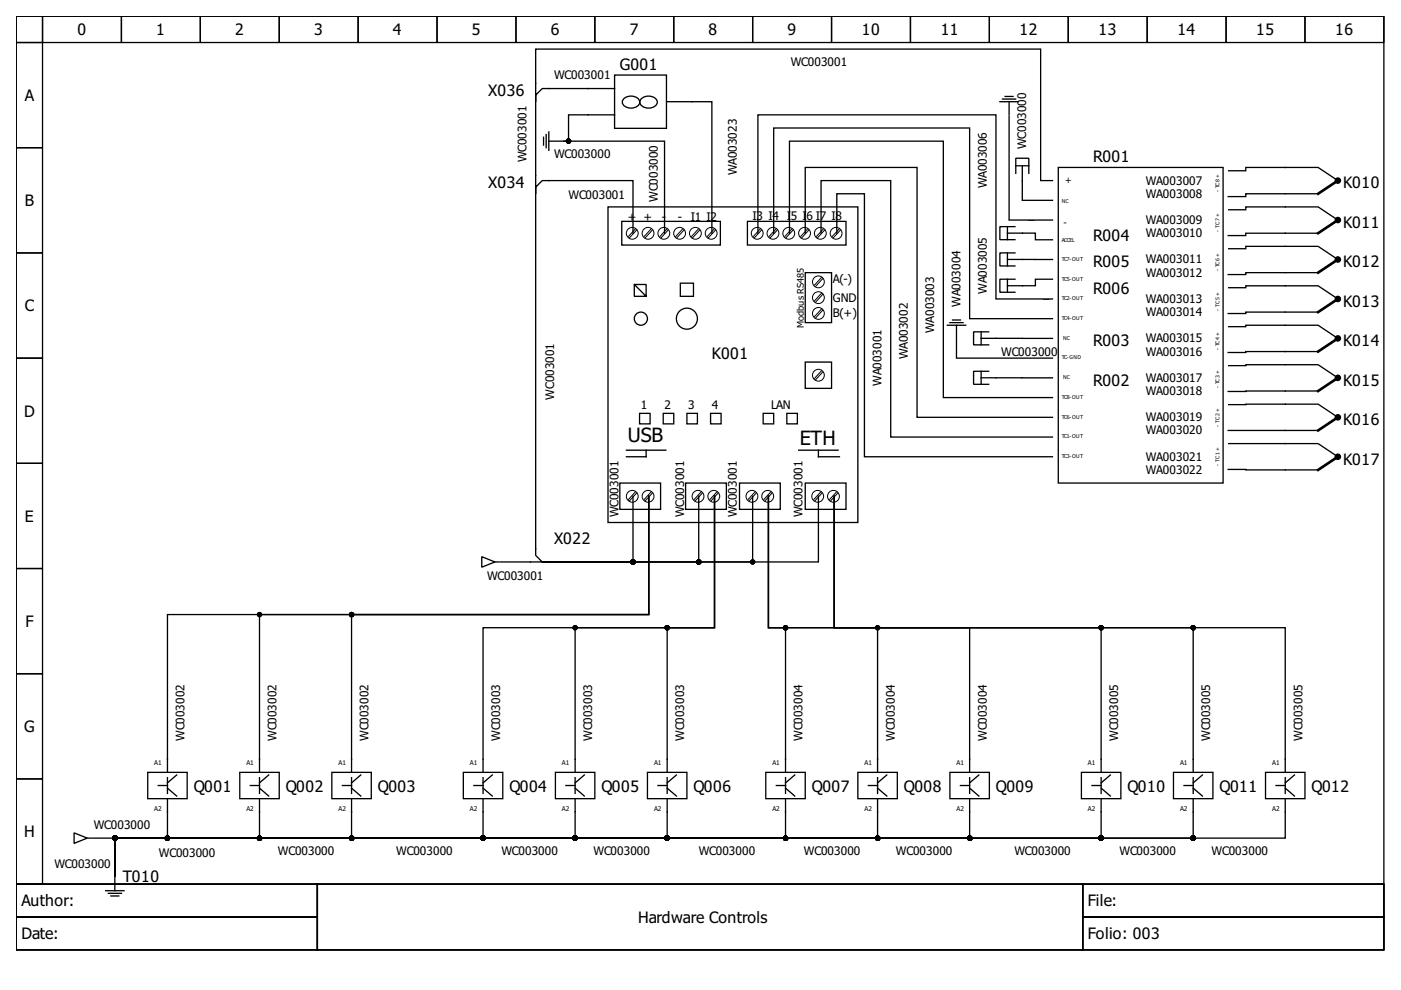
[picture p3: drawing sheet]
<svg xmlns="http://www.w3.org/2000/svg" width="297mm" height="210mm" viewBox="0 0 297 210" stroke-linecap="round" stroke-linejoin="round" font-family="sans-serif">
<g fill="none" stroke="#000" stroke-width=".28">
<path d="M3.4 3.4h290v184.1h-290zM3.4 3.4h5.6v5.6h-5.6zM3.4 9h5.6v22.3h-5.6zM9 3.4h16.7v5.6h-16.7zM25.7 3.4h16.8v5.6h-16.8zM42.5 3.4h16.7v5.6h-16.7zM59.2 3.4h16.7v5.6h-16.7zM75.9 3.4h16.8v5.6h-16.8zM92.7 3.4h16.7v5.6h-16.7zM109.4 3.4h16.7v5.6h-16.7zM126.1 3.4h16.7v5.6h-16.7zM130.3 15.9h11v11.3h-11z"/>
<path d="M130.3 18.8h-15.3l-1.4 1.4v1.4v-11.2h107v27.9h2.5M142.8 3.4h16.8v5.6h-16.8zM159.6 3.4h16.7v5.6h-16.7zM176.3 3.4h16.7v5.6h-16.7zM193 3.4h16.8v5.6h-16.8zM209.8 3.4h16.7v5.6h-16.7zM226.5 3.4h16.7v5.6h-16.7zM243.2 3.4h16.8v5.6h-16.8zM260 3.4h16.7v5.6h-16.7zM276.7 3.4h16.7v5.6h-16.7zM3.4 31.3h5.6v22.3h-5.6zM113.6 21.6v19.5v-1.4l1.4-1.4h19.2v11.1"/>
<path d="M115.2 29.1v1.7M115.8 28.5v2.8M116.4 28v3.9M116.4 29.9h2.7M130.3 24.4h-9.8v5.5h-1.1h21.5v19.5M132.3 20.9a2.3 2.3 0 0 1 3.3 .3 1.43 1.43 0 0 1-1.8 1.7 1.43 1.43 0 0 1-1.8-1.7zM136 20.9a2.3 2.3 0 0 1 3.3 .3 1.43 1.43 0 0 1-1.8 1.7 1.43 1.43 0 0 1-1.8-1.7zM141.5 21.6h9.4v27.8M212 21.6h3.9M212.6 21h2.7M213.1 20.4h1.7M213.9 24.6v22.1h9.2"/>
<path d="M213.9 21.6v2.8M215.4 36.7v-3.1h2.7v3.1M215.4 35.2h2.7M216.7 35.2v7.3h6.4M224.4 35.5h34.9v66.9h-34.9zM260.5 36.2h3.6v-.7h15.4l4.2 2.8-4.2 2.8h-15.4v.6h-3.7M3.4 53.6h5.6v22.3h-5.6zM113.6 41.1v76.7l1.4 1.3h1.4h-10.4M128.9 43.9h53v66.9h-53zM131.8 46.9h20.9v5.1h-20.9zM158.5 46.9h20.9v5.1h-20.9zM160.7 49.4v-25h50.5v39h11.9"/>
<path d="M164 49.4v-22.3h41.6v40.5h17.5M167.4 49.4v-19.5h32.6v54.4h23.1M170.7 49.4v-13.9h23.7v53h28.7M170.7 57.8h5.6v10.6h-5.6zM174.1 49.4v-11.1h14.8v54.4h34.2M177.4 49.4v-8.3h5.9v55.7h39.8M213.6 49.4h5.9v1.4h3.6M213.6 55h9.5M213.6 48.1v2.7M213.6 53.6v2.8M213.6 59.2v2.8M215.2 59.2h-3.2v2.8h3.2"/>
<path d="M215.2 53.6h-3.2v2.8h3.2M215.2 48.1h-3.2v2.7h3.2M223.1 59.2h-3.6v1.4h-5.9M260.5 44.5h3.6v-.6h15.4l4.2 2.8-4.2 2.7h-15.4v.5h-3.7M260.5 52.7h3.6v-.5h15.4l4.2 2.8-4.2 2.8h-15.4v.4h-3.7M3.4 75.9h5.6v22.3h-5.6zM134.5 60.3v2.5h2.5l-2.5-2.5h2.5v2.5M144.2 60h2.8v2.8h-2.8zM170.7 76.8h5.6v5.5h-5.6zM200.8 69h3.9M201.4 68.4h2.8M202 67.8h1.6"/>
<path d="M202.8 72v3.9h20.3M202.8 69v2.7M208 71.7h15.1M208 70.4v2.7M208 78.7v2.8M209.6 70.4h-3.2v2.7h3.2M209.6 78.7h-3.2v2.8h3.2M260.5 69.3h3.6v-.3h15.4l4.2 2.7-4.2 2.8h-15.4v.2h-3.7M260.5 61h3.6v-.4h15.4l4.2 2.8-4.2 2.8h-15.4v.3h-3.7M260.5 77.5h3.6v-.2h15.4l4.2 2.8-4.2 2.8-19.1 .1M3.4 98.2h5.6v22.3h-5.6zM132.8 95.4h8.4"/>
<path d="M135.6 87.6h2.2v2.3h-2.2zM137 95.4v1.4h-4.2M140.6 87.6h2.2v2.3h-2.2zM145.6 87.6h2.3v2.3h-2.3zM150.7 87.6h2.2v2.3h-2.2zM161.8 87.6h2.2v2.3h-2.2zM166.8 87.6h2.3v2.3h-2.3zM169.3 95.4h8.4M173.5 95.4v1.4h4.5M208 80.1h15.1M260.5 85.8l19-.1 4.2 2.8-4.2 2.8h-19.1M260.5 94.1h19l4.2 2.7-4.2 2.8-19.1-.1"/>
<path d="M102.1 118l2.8 1.1-2.8 1.2zM104.9 119.1h.9M131.4 102.4h8.7v5.6h-8.7zM134.2 105.2v13.9h-17.8M137.6 105.2v25.1h-63.1v33.5M137.6 105.2v25.1h-82.6v33.5M137.6 105.2v25.1h-102.1v33.5M145.4 102.4h8.6v5.6h-8.6zM148.1 105.2v13.9h-31.7M151.5 105.2v27.9h-10v30.7M151.5 105.2v27.9h-29.6v30.7M151.5 105.2v27.9h-49.1v30.7"/>
<path d="M156.8 102.4h8.6v5.6h-8.6zM159.6 105.2v13.9h-43.2M162.9 105.2v27.9h3.6v30.7M162.9 105.2v27.9h23.2v30.7M162.9 105.2v27.9h42.7v30.7M170.7 102.4h8.7v5.6h-8.7zM173.5 105.2v13.9h-57.1M176.9 105.2v27.9h95.6v30.7M176.9 105.2v27.9h56.6v30.7M176.9 105.2v27.9h76.1v30.7M3.4 120.5h5.6v22.3h-5.6zM3.4 142.8h5.6v22.4h-5.6z"/>
<path d="M3.4 165.2h5.6v22.3h-5.6zM15.7 176.6l2.8 1.1-2.8 1.1zM18.5 177.7h.8M19.6 177.7h4.8v8.1M31.3 163.8h8.4v5.5h-8.4zM33.6 166.5h1.9M35.5 169.3v8.4h-11.1v8.1M35.5 167.1l2 1.7M35.5 164.9v3.3M37.5 164.3l-2 1.7M50.8 163.8h8.4v5.5h-8.4zM53.1 166.5h1.9"/>
<path d="M55 169.3v8.4h-30.6v8.1M55 167.1l2 1.7M55 164.9v3.3M57 164.3l-2 1.7M70.4 163.8h8.3v5.5h-8.3zM72.6 166.5h1.9M74.5 169.3v8.4h-50.1v8.1M74.5 167.1l2 1.7M74.5 164.9v3.3M76.5 164.3l-2 1.7M98.2 163.8h8.4v5.5h-8.4zM100.5 166.5h1.9"/>
<path d="M102.4 169.3v8.4h-78v8.1M102.4 167.1l2 1.7M102.4 164.9v3.3M104.4 164.3l-2 1.7M117.8 163.8h8.3v5.5h-8.3zM120 166.5h1.9M121.9 169.3v8.4h-97.5v8.1M121.9 167.1l2 1.7M121.9 164.9v3.3M123.9 164.3l-2 1.7M137.3 163.8h8.3v5.5h-8.3zM139.5 166.5h2"/>
<path d="M141.5 169.3v8.4h-117.1v8.1M141.5 167.1l1.9 1.7M141.5 164.9v3.3M143.4 164.3l-1.9 1.7M162.4 163.8h8.3v5.5h-8.3zM164.6 166.5h1.9M166.5 169.3v8.4h-142.1v8.1M166.5 167.1l2 1.7M166.5 164.9v3.3M168.5 164.3l-2 1.7M181.9 163.8h8.3v5.5h-8.3zM184.1 166.5h2"/>
<path d="M186.1 169.3v8.4h-161.7v8.1M186.1 167.1l1.9 1.7M186.1 164.9v3.3M188 164.3l-1.9 1.7M201.4 163.8h8.4v5.5h-8.4zM203.6 166.5h2M205.6 169.3v8.4h-181.2v8.1M205.6 167.1l1.9 1.7M205.6 164.9v3.3M207.5 164.3l-1.9 1.7M229.3 163.8h8.3v5.5h-8.3zM231.5 166.5h2"/>
<path d="M233.5 169.3v8.4h-209.1v8.1M233.5 167.1l1.9 1.7M233.5 164.9v3.3M235.4 164.3l-1.9 1.7M248.8 163.8h8.4v5.5h-8.4zM251 166.5h2M253 169.3v8.4h-228.6v8.1M253 167.1l1.9 1.7M253 164.9v3.3M254.9 164.3l-1.9 1.7M268.3 163.8h8.4v5.5h-8.4zM270.5 166.5h2"/>
<path d="M272.5 169.3v8.4h-248.1v8.1M272.5 167.1l1.9 1.7M272.5 164.9v3.3M274.4 164.3l-1.9 1.7M3.4 187.5h290v13.9h-290zM3.4 187.5h63.9v6.9h-63.9zM3.4 194.4h63.9v7h-63.9zM22.4 188.9h3.9M23 189.4h2.7M23.5 190h1.7M24.4 186.1v2.8M67.3 187.5h162.3v13.9h-162.3z"/>
<path d="M229.6 187.5h63.8v6.9h-63.8zM229.6 194.4h63.8v7h-63.8z"/>
<circle cx="135.9" cy="67.6" r="1.39"/>
<circle cx="145.6" cy="67.6" r="2.23"/>
</g>
<g fill="none" stroke="#000" stroke-width=".21">
<path d="M134.7 48.5l-1.5 1.6M135 48.8l-1.5 1.6M138.1 48.5l-1.5 1.6M138.3 48.8l-1.5 1.6M141.4 48.5l-1.5 1.6M141.6 48.8l-1.4 1.6M144.7 48.5l-1.4 1.6M145 48.8l-1.5 1.6M148.1 48.5l-1.5 1.6M148.3 48.8l-1.4 1.6M151.4 48.5l-1.4 1.6M151.7 48.8l-1.5 1.6"/>
<path d="M161.2 48.5l-1.5 1.6M161.4 48.8l-1.4 1.6M164.5 48.5l-1.4 1.6M164.8 48.8l-1.5 1.6M167.9 48.5l-1.5 1.6M168.1 48.8l-1.4 1.6M171.2 48.5l-1.4 1.6M171.5 48.8l-1.5 1.6M174.2 58.8l-1.5 1.6M174.4 59.1l-1.5 1.6M174.6 48.5l-1.5 1.6M174.8 48.8l-1.4 1.6"/>
<path d="M177.9 48.5l-1.4 1.6M178.2 48.8l-1.5 1.6M174.2 78.6l-1.5 1.6M174.2 62.2l-1.5 1.6M174.2 65.5l-1.5 1.6M174.4 78.9l-1.5 1.6M174.4 62.4l-1.5 1.6M174.4 65.8l-1.5 1.6M134.7 104.3l-1.5 1.6M135 104.6l-1.5 1.6M138.1 104.3l-1.5 1.6M138.3 104.6l-1.5 1.6"/>
<path d="M148.6 104.3l-1.4 1.6M148.9 104.6l-1.5 1.6M152 104.3l-1.5 1.6M152.2 104.6l-1.4 1.6M160.1 104.3l-1.5 1.6M160.3 104.6l-1.4 1.6M163.4 104.3l-1.4 1.6M163.7 104.6l-1.5 1.6M174 104.3l-1.4 1.6M174.3 104.6l-1.5 1.6M177.4 104.3l-1.5 1.6M177.6 104.6l-1.5 1.6"/>
<circle cx="134.1" cy="49.5" r="1.25"/>
<circle cx="137.4" cy="49.5" r="1.25"/>
<circle cx="140.7" cy="49.5" r="1.25"/>
<circle cx="144.1" cy="49.5" r="1.25"/>
<circle cx="147.4" cy="49.5" r="1.25"/>
<circle cx="150.8" cy="49.5" r="1.25"/>
<circle cx="160.5" cy="49.5" r="1.25"/>
<circle cx="163.9" cy="49.5" r="1.25"/>
<circle cx="167.2" cy="49.5" r="1.25"/>
<circle cx="170.6" cy="49.5" r="1.25"/>
<circle cx="173.5" cy="59.8" r="1.25"/>
<circle cx="173.9" cy="49.5" r="1.25"/>
<circle cx="177.3" cy="49.5" r="1.25"/>
<circle cx="173.5" cy="66.5" r="1.25"/>
<circle cx="173.5" cy="63.1" r="1.25"/>
<circle cx="173.5" cy="79.6" r="1.25"/>
<circle cx="134.1" cy="105.2" r="1.25"/>
<circle cx="137.4" cy="105.2" r="1.25"/>
<circle cx="148" cy="105.2" r="1.25"/>
<circle cx="151.3" cy="105.2" r="1.25"/>
<circle cx="159.4" cy="105.2" r="1.25"/>
<circle cx="162.8" cy="105.2" r="1.25"/>
<circle cx="173.4" cy="105.2" r="1.25"/>
<circle cx="176.7" cy="105.2" r="1.25"/>
</g>
<g fill="#000" stroke="#000" stroke-width=".28">
<circle cx="120.5" cy="29.9" r=".42"/>
<circle cx="283.7" cy="38.3" r=".56"/>
<circle cx="283.7" cy="46.7" r=".56"/>
<circle cx="283.7" cy="55" r=".56"/>
<circle cx="283.7" cy="63.4" r=".56"/>
<circle cx="283.7" cy="71.7" r=".56"/>
<circle cx="283.7" cy="96.8" r=".56"/>
<circle cx="283.7" cy="88.5" r=".56"/>
<circle cx="283.7" cy="80.1" r=".56"/>
<circle cx="134.2" cy="119.1" r=".42"/>
<circle cx="148.1" cy="119.1" r=".42"/>
<circle cx="159.6" cy="119.1" r=".42"/>
<circle cx="55" cy="130.3" r=".42"/>
<circle cx="74.5" cy="130.3" r=".42"/>
<circle cx="121.9" cy="133.1" r=".42"/>
<circle cx="141.5" cy="133.1" r=".42"/>
<circle cx="166.5" cy="133.1" r=".42"/>
<circle cx="186.1" cy="133.1" r=".42"/>
<circle cx="233.5" cy="133.1" r=".42"/>
<circle cx="253" cy="133.1" r=".42"/>
<circle cx="24.4" cy="177.7" r=".42"/>
<circle cx="35.5" cy="177.7" r=".42"/>
<circle cx="55" cy="177.7" r=".42"/>
<circle cx="74.5" cy="177.7" r=".42"/>
<circle cx="102.4" cy="177.7" r=".42"/>
<circle cx="121.9" cy="177.7" r=".42"/>
<circle cx="141.5" cy="177.7" r=".42"/>
<circle cx="166.5" cy="177.7" r=".42"/>
<circle cx="186.1" cy="177.7" r=".42"/>
<circle cx="205.6" cy="177.7" r=".42"/>
<circle cx="233.5" cy="177.7" r=".42"/>
<circle cx="253" cy="177.7" r=".42"/>
</g>
<path d="M283.7 38.3l-4.2 2.8M283.7 46.7l-4.2 2.7M283.7 55l-4.2 2.8M283.7 71.7l-4.2 2.8M283.7 63.4l-4.2 2.8M283.7 88.5l-4.2 2.8M283.7 80.1l-4.2 2.8M283.7 96.8l-4.2 2.8" fill="none" stroke="#000" stroke-width=".56"/>
<g font-size="4.2">
<text x="133.1" y="93.8">USB</text>
<text x="169.6" y="94.3">ETH</text>
</g>
<g font-size="3.3">
<text x="16.4" y="7.5">0</text>
<text x="33.1" y="7.5">1</text>
<text x="49.9" y="7.5">2</text>
<text x="66.6" y="7.5">3</text>
<text x="83.3" y="7.5">4</text>
<text x="100" y="7.5">5</text>
<text x="116.8" y="7.5">6</text>
<text x="133.5" y="7.5">7</text>
<text x="150.2" y="7.5">8</text>
<text x="167" y="7.5">9</text>
<text x="182.7" y="7.5">10</text>
<text x="199.4" y="7.5">11</text>
<text x="216.2" y="7.5">12</text>
<text x="232.9" y="7.5">13</text>
<text x="249.6" y="7.5">14</text>
<text x="266.4" y="7.5">15</text>
<text x="283.1" y="7.5">16</text>
<text x="131.4" y="14.9">G001</text>
<text x="5.3" y="21.4">A</text>
<text x="103.5" y="20.4">X036</text>
<text x="231.8" y="34.4">R001</text>
<text x="103.5" y="40">X034</text>
<text x="284.8" y="40">K010</text>
<text x="5.3" y="43.7">B</text>
<text x="231.8" y="51.1">R004</text>
<text x="284.8" y="48.3">K011</text>
<text x="231.8" y="56.7">R005</text>
<text x="284.8" y="56.7">K012</text>
<text x="231.8" y="62.3">R006</text>
<text x="284.8" y="65.1">K013</text>
<text x="5.3" y="66">C</text>
<text x="150.9" y="76.2">K001</text>
<text x="231.8" y="73.4">R003</text>
<text x="284.8" y="73.4">K014</text>
<text x="231.8" y="81.8">R002</text>
<text x="284.8" y="81.8">K015</text>
<text x="5.1" y="88.3">D</text>
<text x="284.8" y="90.2">K016</text>
<text x="284.8" y="98.5">K017</text>
<text x="5.3" y="110.6">E</text>
<text x="117.5" y="115.2">X022</text>
<text x="5.4" y="132.9">F</text>
<text x="5.1" y="155.3">G</text>
<text x="41.1" y="167.9">Q001</text>
<text x="60.6" y="167.9">Q002</text>
<text x="80.1" y="167.9">Q003</text>
<text x="108" y="167.9">Q004</text>
<text x="127.5" y="167.9">Q005</text>
<text x="147" y="167.9">Q006</text>
<text x="172.1" y="167.9">Q007</text>
<text x="191.6" y="167.9">Q008</text>
<text x="211.2" y="167.9">Q009</text>
<text x="239" y="167.9">Q010</text>
<text x="258.6" y="167.9">Q011</text>
<text x="278.1" y="167.9">Q012</text>
<text x="5.1" y="177.6">H</text>
<text x="26" y="187">T010</text>
<text x="4.6" y="192.2">Author:</text>
<text x="135.3" y="195.7">Hardware Controls</text>
<text x="230.7" y="192.2">File:</text>
<text x="4.6" y="199.2">Date:</text>
<text x="230.7" y="199.2">Folio: 003</text>
</g>
<g font-size="2.5">
<text x="117.5" y="16.8">WC003001</text>
<text x="167.7" y="14">WC003001</text>
<text x="111.6" y="34.4" transform="rotate(-90 111.6 34.4)">WC003001</text>
<text x="117.5" y="33.6">WC003000</text>
<text x="217.6" y="31.6" transform="rotate(-90 217.6 31.6)">WC003000</text>
<text x="156.2" y="37.2" transform="rotate(-90 156.2 37.2)">WA003023</text>
<text x="209.2" y="40" transform="rotate(-90 209.2 40)">WA003006</text>
<text x="242.9" y="39.1">WA003007</text>
<text x="242.9" y="41.9">WA003008</text>
<text x="120.5" y="42.2">WC003001</text>
<text x="133.1" y="46.9">+</text>
<text x="136.4" y="46.9">+</text>
<text x="139.5" y="42.8" transform="rotate(-90 139.5 42.8)">WC003000</text>
<text x="140.3" y="46.9">-</text>
<text x="143.7" y="46.9">-</text>
<text x="146.5" y="46.9">I1 I2</text>
<text x="159.6" y="46.7">I3 I4 I</text>
<text x="167.7" y="46.7">5 I</text>
<text x="171" y="46.7">6 I7 I8</text>
<text x="218" y="46.4">_</text>
<text x="242.9" y="47.5">WA003009</text>
<text x="242.9" y="50.3">WA003010</text>
<text x="242.9" y="55.9">WA003011</text>
<text x="242.9" y="58.6">WA003012</text>
<text x="176.6" y="63.9">GND</text>
<text x="176.6" y="60">A(-)</text>
<text x="203.6" y="65.1" transform="rotate(-90 203.6 65.1)">WA003004</text>
<text x="209.2" y="62.3" transform="rotate(-90 209.2 62.3)">WA003005</text>
<text x="221.2" y="63.1">_</text>
<text x="242.9" y="64.2">WA003013</text>
<text x="176.6" y="67.3">B(+)</text>
<text x="198.1" y="70.6" transform="rotate(-90 198.1 70.6)">WA003003</text>
<text x="242.9" y="67">WA003014</text>
<text x="192.5" y="76.2" transform="rotate(-90 192.5 76.2)">WA003002</text>
<text x="212.3" y="75.4">WC003000</text>
<text x="242.9" y="72.6">WA003015</text>
<text x="242.9" y="75.4">WA003016</text>
<text x="186.9" y="81.8" transform="rotate(-90 186.9 81.8)">WA003001</text>
<text x="242.9" y="83.7">WA003018</text>
<text x="242.9" y="81">WA003017</text>
<text x="117.5" y="84.7" transform="rotate(-90 117.5 84.7)">WC003001</text>
<text x="135.9" y="86.8">1</text>
<text x="140.9" y="86.8">2</text>
<text x="145.9" y="86.8">3</text>
<text x="150.9" y="86.8">4</text>
<text x="163.5" y="86.8">LAN</text>
<text x="218" y="84">_</text>
<text x="242.9" y="89.3">WA003019</text>
<text x="242.9" y="92.1">WA003020</text>
<text x="242.9" y="97.7">WA003021</text>
<text x="242.9" y="100.5">WA003022</text>
<text x="131.1" y="109.7" transform="rotate(-90 131.1 109.7)">WC003001</text>
<text x="145.1" y="109.7" transform="rotate(-90 145.1 109.7)">WC003001</text>
<text x="156.2" y="109.7" transform="rotate(-90 156.2 109.7)">WC003001</text>
<text x="170.2" y="109.7" transform="rotate(-90 170.2 109.7)">WC003001</text>
<text x="103.3" y="123.1">WC003001</text>
<text x="39.1" y="157.1" transform="rotate(-90 39.1 157.1)">WC003002</text>
<text x="58.6" y="157.1" transform="rotate(-90 58.6 157.1)">WC003002</text>
<text x="78.2" y="157.1" transform="rotate(-90 78.2 157.1)">WC003002</text>
<text x="106" y="157.1" transform="rotate(-90 106 157.1)">WC003003</text>
<text x="125.6" y="157.1" transform="rotate(-90 125.6 157.1)">WC003003</text>
<text x="145.1" y="157.1" transform="rotate(-90 145.1 157.1)">WC003003</text>
<text x="170.2" y="157.1" transform="rotate(-90 170.2 157.1)">WC003004</text>
<text x="189.7" y="157.1" transform="rotate(-90 189.7 157.1)">WC003004</text>
<text x="209.2" y="157.1" transform="rotate(-90 209.2 157.1)">WC003004</text>
<text x="237.1" y="157.1" transform="rotate(-90 237.1 157.1)">WC003005</text>
<text x="256.6" y="157.1" transform="rotate(-90 256.6 157.1)">WC003005</text>
<text x="276.1" y="157.1" transform="rotate(-90 276.1 157.1)">WC003005</text>
<text x="19.9" y="175.7">WC003000</text>
<text x="11.5" y="184.1">WC003000</text>
<text x="33.7" y="181.6">WC003000</text>
<text x="58.9" y="181.3">WC003000</text>
<text x="84" y="181.3">WC003000</text>
<text x="106.3" y="181.3">WC003000</text>
<text x="125.8" y="181.3">WC003000</text>
<text x="148.1" y="181.3">WC003000</text>
<text x="170.5" y="181.3">WC003000</text>
<text x="190" y="181.3">WC003000</text>
<text x="215.1" y="181.3">WC003000</text>
<text x="237.4" y="181.3">WC003000</text>
<text x="256.9" y="181.3">WC003000</text>
</g>
<g font-size="2">
<text x="225.9" y="37.5" transform="rotate(90 225.9 37.5)">+</text>
<text x="226.2" y="46.7" transform="rotate(-180 226.2 46.7)">-</text>
<text x="170.5" y="69.5" transform="rotate(-90 170.5 69.5)">Modbus RS485</text>
</g>
<g font-size="1.4">
<text x="32.7" y="162.2">A1</text>
<text x="52.2" y="162.2">A1</text>
<text x="71.7" y="162.2">A1</text>
<text x="99.6" y="162.2">A1</text>
<text x="119.1" y="162.2">A1</text>
<text x="138.7" y="162.2">A1</text>
<text x="163.8" y="162.2">A1</text>
<text x="183.3" y="162.2">A1</text>
<text x="202.8" y="162.2">A1</text>
<text x="230.7" y="162.2">A1</text>
<text x="250.2" y="162.2">A1</text>
<text x="269.7" y="162.2">A1</text>
<text x="32.7" y="172">A2</text>
<text x="52.2" y="172">A2</text>
<text x="71.7" y="172">A2</text>
<text x="99.6" y="172">A2</text>
<text x="119.1" y="172">A2</text>
<text x="138.7" y="172">A2</text>
<text x="163.8" y="172">A2</text>
<text x="183.3" y="172">A2</text>
<text x="202.8" y="172">A2</text>
<text x="230.7" y="172">A2</text>
<text x="250.2" y="172">A2</text>
<text x="269.7" y="172">A2</text>
</g>
<g font-size="1.1">
<text x="258.6" y="40.8" transform="rotate(-90 258.6 40.8)">- TC8 +</text>
<text x="225.1" y="43">NC</text>
<text x="225.1" y="51.4">ACCEL</text>
<text x="258.6" y="49.2" transform="rotate(-90 258.6 49.2)">- TC7 +</text>
<text x="225.1" y="55.3">TC7-OUT</text>
<text x="225.1" y="59.5">TC5-OUT</text>
<text x="258.6" y="57.5" transform="rotate(-90 258.6 57.5)">- TC6 +</text>
<text x="225.1" y="63.7">TC2-OUT</text>
<text x="258.6" y="65.9" transform="rotate(-90 258.6 65.9)">- TC5 +</text>
<text x="225.1" y="67.8">TC4-OUT</text>
<text x="225.1" y="76.2">TC-GND</text>
<text x="225.4" y="72">NC</text>
<text x="258.6" y="74.3" transform="rotate(-90 258.6 74.3)">- TC4 +</text>
<text x="225.4" y="80.4">NC</text>
<text x="258.6" y="82.3" transform="rotate(-90 258.6 82.3)">- TC3 +</text>
<text x="225.1" y="88.8">TC6-OUT</text>
<text x="225.1" y="84.6">TC8-OUT</text>
<text x="225.1" y="92.9">TC1-OUT</text>
<text x="258.6" y="90.4" transform="rotate(-90 258.6 90.4)">- TC2 +</text>
<text x="225.1" y="97.1">TC3-OUT</text>
<text x="258.6" y="98.8" transform="rotate(-90 258.6 98.8)">- TC1 +</text>
</g>
</svg>
